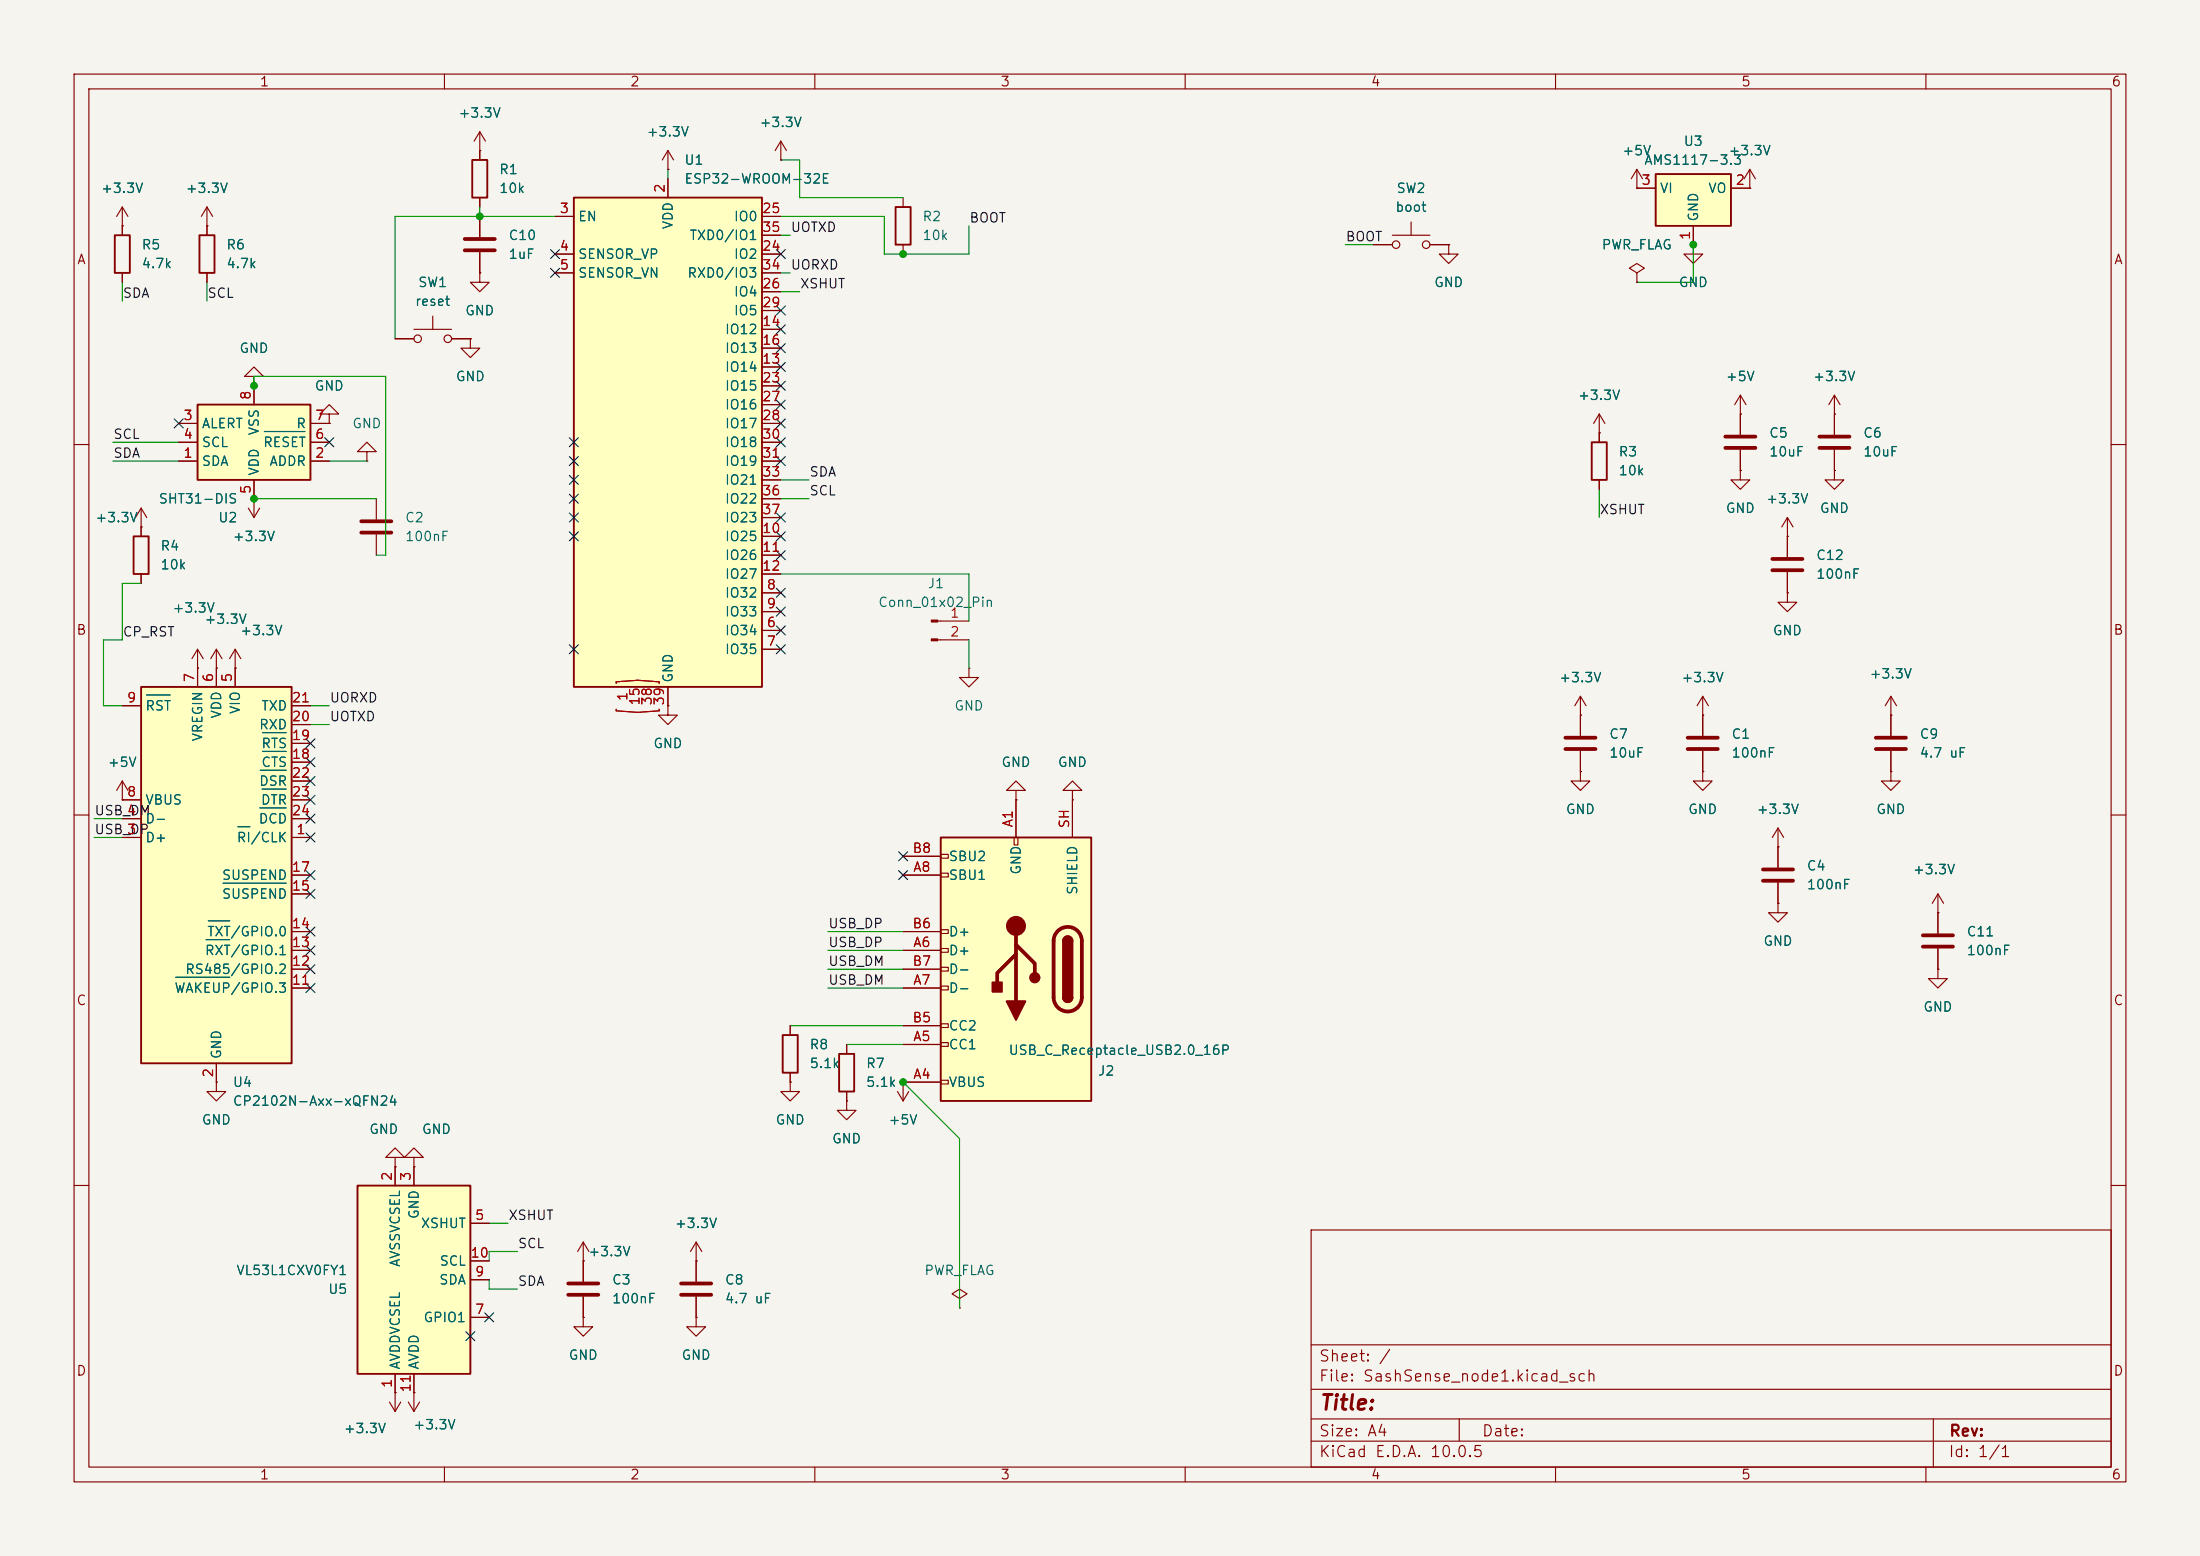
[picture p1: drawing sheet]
<svg xmlns="http://www.w3.org/2000/svg" width="297mm" height="210mm" viewBox="0 0 297 210" stroke-linecap="round" stroke-linejoin="round" font-family="sans-serif">
<path d="M0 0h297v210h-297z" fill="#f5f4ef" stroke="#f5f4ef" stroke-width=".14"/>
<g fill="none" stroke="#840000" stroke-width=".15">
<path d="M10 10h277v190h-277zM12 12h273v186h-273zM60 10v2M110 10v2M160 10v2M210 10v2M260 10v2M27.9 30.5v1.3M27.9 36.8v1.3M185.4 33h2.6M188 31.8h5M190.5 30v1.8"/>
<path d="M193 33h2.6M195.6 33v1.3h1.2l-1.2 1.3-1.3-1.3h1.3M195.6 33h.1M221 36.8l1-.6-1-.6-1 .6 1 .6v1.3M221 38.1h.1M10 60h2M285 60h2M10 110h2M285 110h2M106.7 138.4v1.3M106.7 146.1v1.2h1.2l-1.2 1.3-1.3-1.3h1.3M106.7 146.1h.1"/>
<path d="M106.7 144.8v1.3M114.3 141v1.2M114.3 147.3v1.3M10 160h2M177 166h108v32h-108zM285 160h2M60 198v2M110 198v2M160 198v2M177 194.5h108M177 191.5h108M177 187.5h108"/>
<path d="M177 181.5h108M197 191.5v3M210 198v2M260 198v2M261 191.5v6.5"/>
<circle cx="188.5" cy="33" r=".51"/>
<circle cx="192.5" cy="33" r=".51"/>
</g>
<path d="M26.9 31.8h2.1v5h-2.1zM105.7 139.7h2v5.1h-2zM113.3 142.2h2v5.1h-2z" fill="none" stroke="#840000" stroke-width=".25"/>
<path d="M223.5 23.5h10.2v7h-10.2z" fill="#ffffc2"/>
<path d="M15.5 31.8h2v5h-2zM223.5 23.5h10.2v7h-10.2zM214.9 59.7h2v5.1h-2z" fill="none" stroke="#840000" stroke-width=".25"/>
<g fill="none" stroke="#840000" stroke-width=".15">
<path d="M16.5 30.5h.1M16.5 27.9l-.8 1.3M16.5 27.9l.8 1.3M16.5 27.9v3.9M16.5 36.8v1.3M27.9 30.5h.1M27.9 27.9l-.7 1.3M27.9 27.9l.8 1.3M27.9 27.9v2.6M221 25.4h2.5M228.6 33v1.3h1.3l-1.3 1.3-1.3-1.3h1.3M228.6 33h.1"/>
<path d="M228.6 30.5v2.5M233.7 25.4h2.5M236.2 25.4h.1M236.2 22.9l-.7 1.2M236.2 22.9l.8 1.2M236.2 22.9v2.5M215.9 58.4v1.3M215.9 64.8v1.2M229.9 96.5h.1M229.9 94l-.8 1.3M229.9 94l.7 1.3M229.9 94v5.3"/>
<path d="M255.3 96.5v2.8M144.8 106.7h1.2l-1.2-1.3-1.3 1.3h1.3v1.3M144.8 108h.1M213.4 104.1v1.3h1.2l-1.2 1.3-1.3-1.3h1.3M213.4 104.1h.1M229.9 101.3v2.8M255.3 101.3v2.8"/>
</g>
<path d="M227.8 99.6h4.1M253.2 99.6h4.1M227.8 101.1h4.1M253.2 101.1h4.1" fill="none" stroke="#840000" stroke-width=".51"/>
<path d="M127 113h20.3v35.6h-20.3z" fill="#ffffc2"/>
<g fill="none" stroke="#840000" stroke-width=".15">
<path d="M64.8 17.8l-.8 1.3M64.8 17.8l.7 1.3M64.8 17.8v3.8M64.8 20.3h.1M64.8 26.7v1.2M64.8 29.2v2.8M64.8 34v2.8M121.9 26.7v1.2M121.9 33v1.3M215.9 58.4h.1M215.9 55.9l-.8 1.3M215.9 55.9l.8 1.3"/>
<path d="M215.9 55.9v2.5M234.9 55.9h.1M234.9 53.3l-.7 1.3M234.9 53.3l.8 1.3M234.9 53.3v2.6M19 71.1v1.3M19 77.5v1.2M33.5 68.6l.8 1.3M34.3 67.3h.1M34.3 67.3v2.6M35.1 68.6l-.8 1.3M49.5 61h1.3l-1.3-1.3-1.2 1.3h1.2v1.2"/>
<path d="M49.5 62.2h.1M50.8 67.3v2.8M50.8 72.1v2.8M26.7 90.2h.1M26.7 87.6l-.8 1.3M26.7 87.6l.7 1.3M26.7 87.6v2.6M29.2 90.2h.1M29.2 87.6l-.8 1.3M29.2 87.6l.8 1.3M29.2 87.6v2.6M31.7 90.2h.1"/>
<path d="M31.7 87.6l-.7 1.3M31.7 87.6l.8 1.3M31.7 87.6v2.6M213.4 96.5v2.8M121.9 118.1h5.1M121.9 115.6h5.1M127 117.9h1v.5h-1zM127 115.3h1v.5h-1zM136.9 113h.5v1h-.5zM137.2 106.7h1.2l-1.2-1.3-1.3 1.3h1.3v1.3M137.2 108h.1M137.2 108v5"/>
<path d="M144.8 108v5M213.4 101.3v2.8M240 114.3h.1M240 111.8v5.3M240 119.1v2.8M240 111.8l-.7 1.2M240 111.8l.8 1.2M121.9 128.3h5.1M121.9 133.4h5.1M121.9 138.4h5.1M121.9 125.7h5.1M121.9 130.8h5.1"/>
<path d="M127 138.2h1v.5h-1zM127 133.1h1v.5h-1zM127 130.6h1v.5h-1zM127 128h1v.5h-1zM127 125.5h1v.5h-1zM121.9 146.1h5.1M121.9 141h5.1M127 145.8h1v.5h-1zM127 140.7h1v.5h-1z"/>
</g>
<path d="M63.8 21.6h2v5.1h-2zM120.9 27.9h2v5.1h-2zM18 72.4h2.1v5.1h-2.1zM127 113h20.3v35.6h-20.3zM143.5 134.6a.64 .64 0 0 0 .6 .7 .64 .64 0 0 0 .7-.7M143.5 127a.64 .64 0 0 1 .6-.6 .64 .64 0 0 1 .7 .6" fill="none" stroke="#840000" stroke-width=".25"/>
<path d="M62.7 32.3h4.1M62.7 33.8h4.1M48.8 70.4h4M48.8 71.9h4M211.3 99.6h4.1M211.3 101.1h4.1M238 117.3h4.1M238 118.9h4.1M137.2 128.8l-2.6 2.5v1.3M137.2 127.5l2.5 2.5v1.3M137.2 125v10.1M142.8 125.7a1.9 1.9 0 0 1 2.1-.5 1.9 1.9 0 0 1 1.1 1.8v7.6a1.91 1.91 0 0 1-1.9 1.9 1.91 1.91 0 0 1-1.9-1.9v-7.6a1.9 1.9 0 0 1 .6-1.3z" fill="none" stroke="#840000" stroke-width=".51"/>
<g fill="#840000" stroke="#840000" stroke-width=".25">
<path d="M143.5 127h1.3v7.6h-1.3z"/>
<path d="M143.5 134.6h1.3a.64 .64 0 0 1-.7 .7 .64 .64 0 0 1-.6-.7z"/>
<path d="M143.7 126.6a.64 .64 0 0 1 .7-.2 .64 .64 0 0 1 .4 .6h-1.3z"/>
<path d="M135.9 135.1h2.5l-1.2 2.6z"/>
<path d="M134 132.6h1.3v1.3h-1.3z"/>
<circle cx="139.7" cy="132" r=".63"/>
</g>
<circle cx="137.2" cy="125" r="1.27" fill="#840000" stroke="#840000" stroke-width=".15"/>
<path d="M19 92.7h20.4v50.8h-20.4z" fill="#ffffc2"/>
<path d="M19 92.7h20.4v50.8h-20.4z" fill="none" stroke="#840000" stroke-width=".25"/>
<g fill="none" stroke="#840000" stroke-width=".15">
<path d="M247.6 55.9v2.8M19 71.1h.1M19 68.6l-.7 1.3M19 68.6l.8 1.3M19 68.6v2.5M247.6 60.7v2.8M16.5 95.3h2.5M26.7 90.2v2.5M29.2 90.2v2.5M31.7 90.2v2.5M39.4 95.3h2.5M39.4 97.8h2.5"/>
<path d="M16.5 113h2.5M16.5 110.5h2.5M16.5 108h2.5M39.4 113h2.5M39.4 110.5h2.5M39.4 108h2.5M39.4 118.1h2.5M39.4 102.9h2.5M39.4 100.3h2.5M39.4 105.4h2.5M229.9 104.1v1.3h1.2l-1.2 1.3-1.3-1.3h1.3M229.9 104.1h.1"/>
<path d="M39.4 133.4h2.5M39.4 130.8h2.5M39.4 128.3h2.5M39.4 125.7h2.5M39.4 120.7h2.5M29.2 143.5v2.6"/>
</g>
<path d="M19.8 93.8h3.2M35.4 98.9h3.2M30.1 119.2h8.5M32.1 111.6h1.6M35.1 109h3.5M35.1 104h3.5M35.4 106.5h3.2M35.4 101.4h3.2M23.7 131.9h7.3M27.8 126.8h3.2M28.1 124.3h2.9" fill="none" stroke="#006464" stroke-width=".15"/>
<path d="M245.6 58.9h4.1M245.6 60.5h4.1" fill="none" stroke="#840000" stroke-width=".51"/>
<path d="M77.5 26.7h25.4v66h-25.4z" fill="#ffffc2"/>
<path d="M77.5 26.7h25.4v66h-25.4z" fill="none" stroke="#840000" stroke-width=".25"/>
<g fill="none" stroke="#840000" stroke-width=".15">
<path d="M74.9 29.2h2.6M74.9 34.3h2.6M74.9 36.8h2.6M90.2 24.1v2.6M102.9 29.2h2.5M102.9 34.3h2.5M102.9 36.8h2.5M102.9 39.4h2.5M102.9 31.8h2.5M102.9 49.5h2.5M102.9 44.5h2.5M102.9 47h2.5"/>
<path d="M102.9 52.1h2.5M102.9 54.6h2.5M102.9 57.2h2.5M102.9 41.9h2.5M102.9 59.7h2.5M102.9 72.4h2.5M102.9 74.9h2.5M102.9 77.5h2.5M102.9 62.2h2.5M102.9 64.8h2.5M102.9 67.3h2.5M102.9 69.9h2.5"/>
<path d="M90.2 92.7v2.6M102.9 85.1h2.5M102.9 87.6h2.5M102.9 80h2.5M102.9 82.6h2.5M29.2 146.1v1.2h1.3l-1.3 1.3-1.3-1.3h1.3M29.2 146.1h.1"/>
</g>
<path d="M83.2 92.2v-.2l2.9-.2 2.9 .2v.2M83.2 95.7v.2l2.9 .2 2.9-.2v-.2" fill="none" stroke="#a90000" stroke-width=".15"/>
<path d="M48.3 160h15.2v25.4h-15.2z" fill="#ffffc2"/>
<path d="M48.3 160h15.2v25.4h-15.2z" fill="none" stroke="#840000" stroke-width=".25"/>
<g fill="none" stroke="#840000" stroke-width=".15">
<path d="M105.4 19.1l-.8 1.2M105.4 19.1l.8 1.2M105.4 19.1v2.5M90.2 22.9h.1M90.2 20.3l-.8 1.3M90.2 20.3l.7 1.3M90.2 20.3v2.6M105.4 21.6h.1M221 25.4h.1M221 22.9l-.8 1.2M221 22.9l.7 1.2M221 22.9v2.5"/>
<path d="M44.4 55.9h1.3l-1.3-1.3-1.2 1.3h1.2v1.3M44.4 57.2h.1M234.9 55.9v2.8M247.6 55.9h.1M247.6 53.3l-.7 1.3M247.6 53.3l.8 1.3M247.6 53.3v2.6M234.9 63.5v1.3h1.3l-1.3 1.2-1.2-1.2h1.2M234.9 63.5h.1M234.9 60.7v2.8M241.3 72.4h.1M241.3 69.9l-.8 1.2"/>
<path d="M241.3 69.9l.8 1.2M241.3 69.9v5.3M241.3 77.2v2.8M247.6 63.5v1.3h1.3l-1.3 1.2-1.2-1.2h1.2M247.6 63.5h.1M90.2 95.3v1.2h1.2l-1.2 1.3-1.3-1.3h1.3M90.2 95.3h.1M126.6 83.8h4.2M126.6 86.4h4.2M130.8 90.2v1.2h1.3l-1.3 1.3-1.3-1.3h1.3M130.8 90.2h.1M213.4 96.5h.1"/>
<path d="M213.4 94l-.8 1.3M213.4 94l.7 1.3M213.4 94v2.5M241.3 80v1.3h1.3l-1.3 1.3-1.3-1.3h1.3M241.3 80h.1M255.3 96.5h.1M255.3 94l-.8 1.3M255.3 94l.7 1.3M255.3 94v2.5M16.5 108h.1M16.5 105.4l-.8 1.3M16.5 105.4l.8 1.3"/>
<path d="M16.5 105.4v2.6M255.3 104.1v1.3h1.2l-1.2 1.3-1.3-1.3h1.3M255.3 104.1h.1M240 121.9v1.3h1.3l-1.3 1.3-1.2-1.3h1.2M240 121.9h.1M261.6 123.2h.1M261.6 130.8v1.3h1.3l-1.3 1.3-1.3-1.3h1.3M261.6 130.8h.1M261.6 120.7v5.3M261.6 128v2.8M261.6 120.7l-.7 1.2M261.6 120.7l.8 1.2"/>
<path d="M53.3 156.2h1.3l-1.3-1.3-1.2 1.3h1.2v1.3M53.3 157.5h.1M53.3 157.5v2.5M55.9 156.2h1.2l-1.2-1.3-1.3 1.3h1.3v1.3M55.9 157.5h.1M55.9 157.5v2.5M114.3 148.6v1.3h1.3l-1.3 1.2-1.3-1.2h1.3M114.3 148.6h.1M121.2 147.3l.7 1.3M121.9 146.1h.1M121.9 146.1v2.5M122.7 147.3l-.8 1.3"/>
<path d="M63.5 165.1h2.5M63.5 177.8h2.5M63.5 172.7h2.5M63.5 170.2h2.5M78.7 177.8v1.3h1.3l-1.3 1.2-1.2-1.2h1.2M78.7 177.8h.1M78.7 170.2h.1M78.7 167.6v5.4M78.7 175v2.8M78.7 167.6l-.7 1.3M78.7 167.6l.8 1.3M94 170.2h.1"/>
<path d="M94 177.8v1.3h1.2l-1.2 1.2-1.3-1.2h1.3M94 177.8h.1M94 167.6v5.4M94 175v2.8M94 167.6l-.8 1.3M94 167.6l.7 1.3M129.5 175.3l1.1-.7-1.1-.6-1 .6 1 .7v1.2M129.5 176.5h.1M52.6 189.2l.7 1.3M53.3 188h.1M53.3 185.4v5.1M54.1 189.2l-.8 1.3"/>
<path d="M55.9 185.4v2.6"/>
</g>
<path d="M232.9 58.9h4.1M232.9 60.5h4.1M239.3 75.4h4M239.3 77h4M259.6 126.2h4.1M259.6 127.8h4.1M76.7 173.2h4.1M76.7 174.8h4.1M91.9 173.2h4.1M91.9 174.8h4.1" fill="none" stroke="#840000" stroke-width=".51"/>
<g fill="#840000" stroke="#840000" stroke-width=".15">
<path d="M125.7 83.7h.9v.2h-.9z"/>
<path d="M125.7 86.2h.9v.3h-.9z"/>
</g>
<path d="M26.7 54.6h15.2v10.2h-15.2z" fill="#ffffc2"/>
<path d="M26.7 54.6h15.2v10.2h-15.2z" fill="none" stroke="#840000" stroke-width=".25"/>
<g fill="none" stroke="#840000" stroke-width=".15">
<path d="M16.5 30.5h.1M16.5 30.5v1.3M16.5 36.8v1.3M27.9 30.5h.1M27.9 30.5v1.3M27.9 36.8v1.3M64.8 36.8v1.3h1.2l-1.2 1.3-1.3-1.3h1.3M64.8 36.8h.1M64.8 20.3h.1M64.8 20.3v1.3M64.8 26.7v1.2M64.8 29.2v2.8"/>
<path d="M64.8 34v2.8M74.9 29.2h2.6M74.9 34.3h2.6M74.9 36.8h2.6M90.2 22.9h.1M90.2 24.1v2.6M102.9 29.2h2.5M102.9 34.3h2.5M102.9 36.8h2.5M102.9 39.4h2.5M102.9 31.8h2.5M105.4 21.6h.1"/>
<path d="M185.4 33h2.6M193 33h2.6M195.6 33h.1M221 38.1h.1M221 25.4h.1M221 25.4h2.5M228.6 33h.1M228.6 30.5v2.5M233.7 25.4h2.5M236.2 25.4h.1M24.1 57.2h2.6M24.1 59.7h2.6"/>
<path d="M34.3 50.8h1.3l-1.3-1.3-1.3 1.3h1.3v1.3M34.3 52.1h.1M34.3 52.1v2.5M41.9 57.2h2.5M41.9 59.7h2.5M44.4 57.2h.1M53.3 45.7h2.6M55.9 44.5h5.1M58.4 42.7v1.8M61 45.7h2.5M63.5 45.7v1.3h1.3l-1.3 1.3-1.3-1.3h1.3M63.5 45.7h.1"/>
<path d="M102.9 57.2h2.5M102.9 59.7h2.5M102.9 44.5h2.5M102.9 49.5h2.5M102.9 47h2.5M102.9 52.1h2.5M102.9 54.6h2.5M102.9 41.9h2.5M215.9 58.4h.1M215.9 58.4v1.3M234.9 55.9h.1M234.9 55.9v2.8"/>
<path d="M247.6 55.9h.1M247.6 55.9v2.8M19 71.1h.1M19 71.1v1.3M19 77.5v1.2M24.1 62.2h2.6M34.3 67.3h.1M34.3 64.8v2.5M41.9 62.2h2.5M102.9 62.2h2.5M102.9 72.4h2.5M102.9 74.9h2.5"/>
<path d="M102.9 77.5h2.5M102.9 64.8h2.5M102.9 67.3h2.5M102.9 69.9h2.5M215.9 64.8v1.2M234.9 63.5h.1M234.9 60.7v2.8M241.3 72.4h.1M241.3 72.4v2.8M241.3 77.2v2.8M247.6 63.5h.1M247.6 60.7v2.8"/>
<path d="M16.5 95.3h2.5M26.7 90.2h.1M26.7 90.2v2.5M29.2 90.2h.1M29.2 90.2v2.5M31.7 90.2h.1M31.7 90.2v2.5M39.4 95.3h2.5M39.4 97.8h2.5M90.2 95.3h.1M90.2 92.7v2.6M102.9 85.1h2.5"/>
<path d="M102.9 87.6h2.5M102.9 80h2.5M102.9 82.6h2.5M213.4 96.5h.1M213.4 96.5v2.8M229.9 96.5h.1M229.9 96.5v2.8M241.3 80h.1M255.3 96.5h.1M255.3 96.5v2.8M16.5 108h.1M16.5 113h2.5"/>
<path d="M16.5 110.5h2.5M16.5 108h2.5M39.4 118.1h2.5M39.4 113h2.5M39.4 110.5h2.5M39.4 108h2.5M39.4 102.9h2.5M39.4 100.3h2.5M39.4 105.4h2.5M121.9 118.1h5.1M121.9 115.6h5.1M137.2 108h.1"/>
<path d="M137.2 108v5M144.8 108h.1M144.8 108v5M213.4 104.1h.1M213.4 101.3v2.8M229.9 104.1h.1M229.9 101.3v2.8M240 114.3h.1M240 114.3v2.8M240 119.1v2.8M255.3 104.1h.1M255.3 101.3v2.8"/>
<path d="M39.4 128.3h2.5M39.4 133.4h2.5M39.4 125.7h2.5M39.4 130.8h2.5M39.4 120.7h2.5M106.7 138.4v1.3M121.9 128.3h5.1M121.9 133.4h5.1M121.9 138.4h5.1M121.9 125.7h5.1M121.9 130.8h5.1M240 121.9h.1"/>
<path d="M261.6 130.8h.1M261.6 123.2h.1M261.6 123.2v2.8M261.6 128v2.8M29.2 146.1h.1M29.2 143.5v2.6M53.3 157.5h.1M53.3 157.5v2.5M55.9 157.5h.1M55.9 157.5v2.5M106.7 146.1h.1M106.7 144.8v1.3"/>
<path d="M114.3 148.6h.1M114.3 141v1.2M114.3 147.3v1.3M121.9 146.1h.1M121.9 146.1h5.1M121.9 141h5.1M63.5 165.1h2.5M63.5 177.8h2.5M63.5 172.7h2.5M63.5 170.2h2.5M78.7 177.8h.1M78.7 170.2h.1"/>
<path d="M78.7 170.2v2.8M78.7 175v2.8M94 170.2h.1M94 177.8h.1M94 170.2v2.8M94 175v2.8M53.3 188h.1M53.3 185.4v2.6M55.1 189.2l.8 1.3M55.9 188h.1M55.9 185.4v5.1M56.6 189.2l-.7 1.3"/>
<circle cx="56.4" cy="45.7" r=".51"/>
<circle cx="60.5" cy="45.7" r=".51"/>
</g>
<path d="M35.7 58.2h5.5M19.8 93.8h3.2M35.4 98.9h3.2M30.1 119.2h8.5M32.1 111.6h1.6M35.1 109h3.5M35.1 104h3.5M35.4 106.5h3.2M35.4 101.4h3.2M23.7 131.9h7.3M27.8 126.8h3.2M28.1 124.3h2.9" fill="none" stroke="#006464" stroke-width=".15"/>
<g fill="none" stroke="#009600" stroke-width=".15">
<path d="M16.5 38.1v2.5M27.9 38.1v2.5M64.8 27.9v1.3M74.9 29.2h-21.6v16.5M90.2 22.9v1.2M105.4 29.2h14v5.1h11.4v-3.8M105.4 21.6h2.5v5.1h14M105.4 36.8h1.3M105.4 39.4h2.5M105.4 31.8h1.3M181.6 33h3.8M228.6 33v5.1h-7.6"/>
<path d="M15.2 59.7h8.9M34.3 52.1v-1.3h17.8v24.1h-1.3M15.2 62.2h8.9M19 78.7h-2.5v7.7h-2.5v8.9h2.5M34.3 67.3h16.5M44.4 62.2h5.1M105.4 77.5h25.4v6.3M105.4 67.3h3.8M105.4 64.8h3.8M215.9 66v3.9M41.9 95.3h2.5M41.9 97.8h2.5"/>
<path d="M130.8 86.4v3.8M12.7 113h3.8M12.7 110.5h3.8M106.7 138.4h15.2M111.8 133.4h10.1M111.8 128.3h10.1M111.8 130.8h10.1M111.8 125.7h10.1M114.3 141h7.6M121.9 146.1l7.6 7.6v22.8M66 172.7v1.3h3.8M66 165.1h2.6"/>
<path d="M69.8 168.9h-3.8v1.3"/>
</g>
<g fill="none" stroke="#000084" stroke-width=".15">
<path d="M74.3 33.7l1.2 1.2M74.3 36.2l1.2 1.2M75.5 33.7l-1.2 1.2M75.5 36.2l-1.2 1.2M104.8 33.7l1.2 1.2M106 33.7l-1.2 1.2M23.5 56.5l1.2 1.3M24.7 56.5l-1.2 1.3M43.8 59.1l1.3 1.2M45.1 59.1l-1.3 1.2M76.9 59.1l1.2 1.2M78.1 59.1l-1.2 1.2"/>
<path d="M104.8 43.8l1.2 1.3M104.8 54l1.2 1.2M104.8 41.3l1.2 1.2M104.8 51.5l1.2 1.2M104.8 56.5l1.2 1.3M104.8 48.9l1.2 1.2M104.8 59.1l1.2 1.2M104.8 46.4l1.2 1.2M106 59.1l-1.2 1.2M106 43.8l-1.2 1.3M106 54l-1.2 1.2M106 41.3l-1.2 1.2"/>
<path d="M106 51.5l-1.2 1.2M106 56.5l-1.2 1.3M106 48.9l-1.2 1.2M106 46.4l-1.2 1.2M76.9 64.2l1.2 1.2M76.9 66.7l1.2 1.2M76.9 69.2l1.2 1.3M76.9 61.6l1.2 1.2M76.9 71.8l1.2 1.2M78.1 64.2l-1.2 1.2M78.1 61.6l-1.2 1.2M78.1 71.8l-1.2 1.2"/>
<path d="M78.1 69.2l-1.2 1.3M78.1 66.7l-1.2 1.2M104.8 69.2l1.2 1.3M104.8 74.3l1.2 1.2M104.8 61.6l1.2 1.2M104.8 71.8l1.2 1.2M104.8 79.4l1.2 1.2M106 61.6l-1.2 1.2M106 69.2l-1.2 1.3M106 74.3l-1.2 1.2M106 71.8l-1.2 1.2M106 79.4l-1.2 1.2"/>
<path d="M41.3 99.7l1.2 1.2M42.5 99.7l-1.2 1.2M76.9 87l1.2 1.2M78.1 87l-1.2 1.2M104.8 81.9l1.2 1.3M104.8 87l1.2 1.2M104.8 84.5l1.2 1.2M106 81.9l-1.2 1.3M106 87l-1.2 1.2M106 84.5l-1.2 1.2M41.3 112.4l1.2 1.2M41.3 107.3l1.2 1.3"/>
<path d="M41.3 104.8l1.2 1.2M41.3 109.9l1.2 1.2M41.3 117.5l1.2 1.2M41.3 102.3l1.2 1.2M42.5 112.4l-1.2 1.2M42.5 107.3l-1.2 1.3M42.5 104.8l-1.2 1.2M42.5 109.9l-1.2 1.2M42.5 117.5l-1.2 1.2M42.5 102.3l-1.2 1.2M121.3 115l1.2 1.2M121.3 117.5l1.2 1.2"/>
<path d="M122.5 115l-1.2 1.2M122.5 117.5l-1.2 1.2M41.3 120l1.2 1.3M41.3 125.1l1.2 1.2M41.3 130.2l1.2 1.2M41.3 127.7l1.2 1.2M41.3 132.7l1.2 1.3M42.5 120l-1.2 1.3M42.5 125.1l-1.2 1.2M42.5 130.2l-1.2 1.2M42.5 127.7l-1.2 1.2M42.5 132.7l-1.2 1.3"/>
<path d="M62.9 179.7l1.2 1.2M64.1 179.7l-1.2 1.2M65.4 177.2l1.2 1.2M66.6 177.2l-1.2 1.2"/>
</g>
<path d="M83.2 92.2v-.2l2.9-.2 2.9 .2v.2M83.2 95.7v.2l2.9 .2 2.9-.2v-.2" fill="none" stroke="#a90000" stroke-width=".15"/>
<g fill="#009600" stroke="#009600" stroke-width=".14">
<circle cx="121.9" cy="34.3" r=".46"/>
<circle cx="121.9" cy="146.1" r=".46"/>
<circle cx="228.6" cy="33" r=".46"/>
<circle cx="34.3" cy="67.3" r=".46"/>
<circle cx="34.3" cy="52.1" r=".46"/>
<circle cx="64.8" cy="29.2" r=".46"/>
</g>
<text font-size="2" fill="#840000" x="178" y="190.8">Title:</text>
<g font-size="1.5" fill="#840000">
<text x="178" y="184.1">Sheet: /</text>
<text x="178" y="186.8">File: SashSense_node1.kicad_sch</text>
<text x="178" y="197">KiCad E.D.A. 10.0.5</text>
<text x="178" y="194.2">Size: A4</text>
<text x="200" y="194.2">Date:</text>
<text x="263" y="197">Id: 1/1</text>
<text x="263" y="194.2">Rev:</text>
</g>
<g font-size="1.3" fill="#840000">
<text x="35" y="12">1</text>
<text x="85" y="12">2</text>
<text x="135" y="12">3</text>
<text x="185" y="12">4</text>
<text x="235" y="12">5</text>
<text x="285" y="12">6</text>
<text x="10.3" y="36">A</text>
<text x="285.3" y="36">A</text>
<text x="10.2" y="86">B</text>
<text x="285.2" y="86">B</text>
<text x="10.2" y="136">C</text>
<text x="285.2" y="136">C</text>
<text x="10.2" y="186">D</text>
<text x="285.2" y="186">D</text>
<text x="35" y="200">1</text>
<text x="85" y="200">2</text>
<text x="135" y="200">3</text>
<text x="185" y="200">4</text>
<text x="235" y="200">5</text>
<text x="285" y="200">6</text>
</g>
<g font-size="1.3" fill="#006464">
<text x="61.8" y="16.2">+3.3V</text>
<text x="102.4" y="17.5">+3.3V</text>
<text x="67.3" y="23.8">R1</text>
<text x="87.2" y="18.7">+3.3V</text>
<text x="92.3" y="22.6">U1</text>
<text x="218.9" y="21.3">+5V</text>
<text x="221.9" y="22.6">AMS1117-3.3</text>
<text x="227.2" y="20">U3</text>
<text x="233.3" y="21.3">+3.3V</text>
<text x="13.5" y="26.4">+3.3V</text>
<text x="25" y="26.4">+3.3V</text>
<text x="67.3" y="26.4">10k</text>
<text x="92.3" y="25.1">ESP32-WROOM-32E</text>
<text x="188.3" y="28.9">boot</text>
<text x="188.4" y="26.4">SW2</text>
<text x="224" y="26.4">VI</text>
<text x="229.6" y="30" transform="rotate(-90 229.6 30)">GND</text>
<text x="230.5" y="26.4">VO</text>
<text x="19" y="34">R5</text>
<text x="30.5" y="34">R6</text>
<text x="68.6" y="32.7">C10</text>
<text x="68.6" y="35.3">1uF</text>
<text x="78" y="30.2">EN</text>
<text x="78" y="35.3">SENSOR_VP</text>
<text x="91.1" y="31" transform="rotate(-90 91.1 31)">VDD</text>
<text x="93" y="32.7">TXD0/IO1</text>
<text x="99" y="35.3">IO2</text>
<text x="99" y="30.2">IO0</text>
<text x="124.4" y="30.2">R2</text>
<text x="124.4" y="32.7">10k</text>
<text x="216.1" y="34">PWR_FLAG</text>
<text x="19" y="36.5">4.7k</text>
<text x="30.5" y="36.5">4.7k</text>
<text x="55.9" y="41.6">reset</text>
<text x="56.4" y="39.1">SW1</text>
<text x="78" y="37.8">SENSOR_VN</text>
<text x="92.7" y="37.8">RXD0/IO3</text>
<text x="99" y="40.3">IO4</text>
<text x="193.5" y="39.1">GND</text>
<text x="226.5" y="39.1">GND</text>
<text x="32.2" y="48">GND</text>
<text x="62.7" y="42.9">GND</text>
<text x="97.8" y="45.4">IO12</text>
<text x="97.8" y="48">IO13</text>
<text x="99" y="42.9">IO5</text>
<text x="42.4" y="53">GND</text>
<text x="61.4" y="51.8">GND</text>
<text x="97.8" y="50.5">IO14</text>
<text x="97.8" y="53">IO15</text>
<text x="232.9" y="51.8">+5V</text>
<text x="244.7" y="51.8">+3.3V</text>
<text x="27.2" y="58.1">ALERT</text>
<text x="35.3" y="58.9" transform="rotate(-90 35.3 58.9)">VSS</text>
<text x="39.9" y="58.1">R</text>
<text x="47.5" y="58.1">GND</text>
<text x="97.8" y="55.6">IO16</text>
<text x="97.8" y="58.1">IO17</text>
<text x="212.9" y="54.3">+3.3V</text>
<text x="238.7" y="59.4">C5</text>
<text x="251.4" y="59.4">C6</text>
<text x="27.2" y="63.2">SDA</text>
<text x="27.2" y="60.7">SCL</text>
<text x="35.3" y="64.3" transform="rotate(-90 35.3 64.3)">VDD</text>
<text x="35.4" y="60.7">RESET</text>
<text x="36.3" y="63.2">ADDR</text>
<text x="97.8" y="60.7">IO18</text>
<text x="97.8" y="63.2">IO19</text>
<text x="97.8" y="65.7">IO21</text>
<text x="218.4" y="61.9">R3</text>
<text x="218.4" y="64.5">10k</text>
<text x="238.7" y="61.9">10uF</text>
<text x="251.4" y="61.9">10uF</text>
<text x="12.8" y="70.8">+3.3V</text>
<text x="21.3" y="68.3">SHT31-DIS</text>
<text x="29.4" y="70.8">U2</text>
<text x="54.6" y="70.8">C2</text>
<text x="97.8" y="68.3">IO22</text>
<text x="97.8" y="70.8">IO23</text>
<text x="232.9" y="69.5">GND</text>
<text x="238.3" y="68.3">+3.3V</text>
<text x="245.6" y="69.5">GND</text>
<text x="21.6" y="74.6">R4</text>
<text x="21.6" y="77.2">10k</text>
<text x="31.3" y="73.4">+3.3V</text>
<text x="54.6" y="73.4">100nF</text>
<text x="97.8" y="73.4">IO25</text>
<text x="97.8" y="75.9">IO26</text>
<text x="245.1" y="75.9">C12</text>
<text x="23.2" y="83">+3.3V</text>
<text x="97.8" y="81">IO32</text>
<text x="97.8" y="83.5">IO33</text>
<text x="97.8" y="78.4">IO27</text>
<text x="118.5" y="82.2">Conn_01x02_Pin</text>
<text x="125.1" y="79.7">J1</text>
<text x="245.1" y="78.4">100nF</text>
<text x="27.5" y="84.5">+3.3V</text>
<text x="32.3" y="86.1">+3.3V</text>
<text x="97.8" y="86.1">IO34</text>
<text x="97.8" y="88.6">IO35</text>
<text x="239.2" y="86.1">GND</text>
<text x="91.1" y="92.2" transform="rotate(-90 91.1 92.2)">GND</text>
<text x="210.4" y="92.4">+3.3V</text>
<text x="226.9" y="92.4">+3.3V</text>
<text x="252.3" y="91.9">+3.3V</text>
<text x="19.5" y="96.2">RST</text>
<text x="27.6" y="100.2" transform="rotate(-90 27.6 100.2)">VREGIN</text>
<text x="30.2" y="97.1" transform="rotate(-90 30.2 97.1)">VDD</text>
<text x="32.7" y="96.5" transform="rotate(-90 32.7 96.5)">VIO</text>
<text x="34.9" y="98.8">RXD</text>
<text x="35.2" y="101.3">RTS</text>
<text x="35.2" y="96.2">TXD</text>
<text x="88.1" y="101.3">GND</text>
<text x="128.7" y="96.2">GND</text>
<text x="217.2" y="100">C7</text>
<text x="233.7" y="100">C1</text>
<text x="259.1" y="100">C9</text>
<text x="14.4" y="103.8">+5V</text>
<text x="34.9" y="106.4">DSR</text>
<text x="35.2" y="103.8">CTS</text>
<text x="135.1" y="103.8">GND</text>
<text x="142.7" y="103.8">GND</text>
<text x="217.2" y="102.6">10uF</text>
<text x="233.7" y="102.6">100nF</text>
<text x="259.1" y="102.6">4.7 uF</text>
<text x="19.5" y="114">D+</text>
<text x="19.5" y="111.5">D-</text>
<text x="19.5" y="108.9">VBUS</text>
<text x="31.9" y="114">RI/CLK</text>
<text x="34.8" y="111.5">DCD</text>
<text x="35.1" y="108.9">DTR</text>
<text x="211.3" y="110.2">GND</text>
<text x="227.8" y="110.2">GND</text>
<text x="237.1" y="110.2">+3.3V</text>
<text x="253.2" y="110.2">GND</text>
<text x="29.9" y="119.1">SUSPEND</text>
<text x="128" y="119.1">SBU1</text>
<text x="128" y="116.5">SBU2</text>
<text x="138.1" y="118.1" transform="rotate(-90 138.1 118.1)">GND</text>
<text x="243.8" y="117.8">C4</text>
<text x="258.1" y="118.3">+3.3V</text>
<text x="29.9" y="121.6">SUSPEND</text>
<text x="145.7" y="120.9" transform="rotate(-90 145.7 120.9)">SHIELD</text>
<text x="243.8" y="120.3">100nF</text>
<text x="24.9" y="131.8">RS485/GPIO.2</text>
<text x="27.6" y="129.2">RXT/GPIO.1</text>
<text x="27.9" y="126.7">TXT/GPIO.0</text>
<text x="128" y="129.2">D+</text>
<text x="128" y="126.7">D+</text>
<text x="128" y="131.8">D-</text>
<text x="238" y="128">GND</text>
<text x="265.4" y="126.7">C11</text>
<text x="265.4" y="129.2">100nF</text>
<text x="23.5" y="134.3">WAKEUP/GPIO.3</text>
<text x="128" y="134.3">D-</text>
<text x="259.6" y="136.9">GND</text>
<text x="30.2" y="143" transform="rotate(-90 30.2 143)">GND</text>
<text x="109.2" y="141.9">R8</text>
<text x="128" y="141.9">CC1</text>
<text x="128" y="139.4">CC2</text>
<text x="136.1" y="142.7">USB_C_Receptacle_USB2.0_16P</text>
<text x="31.3" y="147">U4</text>
<text x="31.3" y="149.6">CP2102N-Axx-xQFN24</text>
<text x="109.2" y="144.5">5.1k</text>
<text x="116.8" y="144.5">R7</text>
<text x="116.8" y="147">5.1k</text>
<text x="128" y="147">VBUS</text>
<text x="148.1" y="145.5">J2</text>
<text x="27.1" y="152.1">GND</text>
<text x="49.8" y="153.4">GND</text>
<text x="56.9" y="153.4">GND</text>
<text x="104.6" y="152.1">GND</text>
<text x="112.2" y="154.6">GND</text>
<text x="119.9" y="152.1">+5V</text>
<text x="56.7" y="166.1">XSHUT</text>
<text x="56.8" y="164.6" transform="rotate(-90 56.8 164.6)">GND</text>
<text x="91" y="166.1">+3.3V</text>
<text x="31.8" y="172.4">VL53L1CXV0FY1</text>
<text x="54.3" y="171.1" transform="rotate(-90 54.3 171.1)">AVSSVCSEL</text>
<text x="59.2" y="173.7">SDA</text>
<text x="59.3" y="171.1">SCL</text>
<text x="79.3" y="169.9">+3.3V</text>
<text x="82.5" y="173.7">C3</text>
<text x="97.8" y="173.7">C8</text>
<text x="124.7" y="172.4">PWR_FLAG</text>
<text x="44.2" y="175">U5</text>
<text x="57.1" y="178.8">GPIO1</text>
<text x="82.5" y="176.2">100nF</text>
<text x="97.8" y="176.2">4.7 uF</text>
<text x="54.3" y="184.9" transform="rotate(-90 54.3 184.9)">AVDDVCSEL</text>
<text x="56.8" y="184.9" transform="rotate(-90 56.8 184.9)">AVDD</text>
<text x="76.7" y="183.8">GND</text>
<text x="91.9" y="183.8">GND</text>
<text x="46.3" y="193.7">+3.3V</text>
<text x="55.7" y="193.2">+3.3V</text>
</g>
<g font-size="1.3" fill="#a90000">
<text x="75.5" y="29.1">3</text>
<text x="90" y="26.1" transform="rotate(-90 90 26.1)">2</text>
<text x="102.8" y="29.1">25</text>
<text x="221.5" y="25.3">3</text>
<text x="234.2" y="25.3">2</text>
<text x="75.5" y="34.2">4</text>
<text x="102.8" y="34.2">24</text>
<text x="102.8" y="31.6">35</text>
<text x="228.5" y="32.5" transform="rotate(-90 228.5 32.5)">1</text>
<text x="75.5" y="36.7">5</text>
<text x="102.8" y="39.2">26</text>
<text x="102.8" y="41.8">29</text>
<text x="102.8" y="36.7">34</text>
<text x="102.8" y="44.3">14</text>
<text x="102.8" y="46.9">16</text>
<text x="102.8" y="49.4">13</text>
<text x="102.8" y="51.9">23</text>
<text x="24.7" y="57">3</text>
<text x="24.7" y="59.6">4</text>
<text x="34.2" y="54.1" transform="rotate(-90 34.2 54.1)">8</text>
<text x="42.4" y="59.6">6</text>
<text x="42.4" y="57">7</text>
<text x="102.8" y="54.5">27</text>
<text x="102.8" y="57">28</text>
<text x="102.8" y="59.6">30</text>
<text x="24.7" y="62.1">1</text>
<text x="42.4" y="62.1">2</text>
<text x="102.8" y="62.1">31</text>
<text x="102.8" y="64.6">33</text>
<text x="34.2" y="66.8" transform="rotate(-90 34.2 66.8)">5</text>
<text x="102.8" y="67.2">36</text>
<text x="102.8" y="69.7">37</text>
<text x="102.8" y="72.3">10</text>
<text x="102.8" y="74.8">11</text>
<text x="102.8" y="77.3">12</text>
<text x="103.4" y="79.9">8</text>
<text x="103.4" y="82.4">9</text>
<text x="128.2" y="83.7">1</text>
<text x="103.4" y="85">6</text>
<text x="103.4" y="87.5">7</text>
<text x="128.2" y="86.2">2</text>
<text x="17" y="95.1">9</text>
<text x="26.5" y="92.2" transform="rotate(-90 26.5 92.2)">7</text>
<text x="29.1" y="92.2" transform="rotate(-90 29.1 92.2)">6</text>
<text x="31.6" y="92.2" transform="rotate(-90 31.6 92.2)">5</text>
<text x="39.3" y="95.1">21</text>
<text x="85" y="94.7" transform="rotate(-90 85 94.7)">1</text>
<text x="86.7" y="95.3" transform="rotate(-90 86.7 95.3)">15</text>
<text x="88.3" y="95.3" transform="rotate(-90 88.3 95.3)">38</text>
<text x="90" y="95.3" transform="rotate(-90 90 95.3)">39</text>
<text x="39.3" y="100.2">19</text>
<text x="39.3" y="97.7">20</text>
<text x="17" y="107.8">8</text>
<text x="39.3" y="102.7">18</text>
<text x="39.3" y="105.3">22</text>
<text x="39.3" y="107.8">23</text>
<text x="17" y="112.9">3</text>
<text x="17" y="110.4">4</text>
<text x="39.3" y="110.4">24</text>
<text x="39.9" y="112.9">1</text>
<text x="137" y="111.8" transform="rotate(-90 137 111.8)">A1</text>
<text x="144.6" y="111.9" transform="rotate(-90 144.6 111.9)">SH</text>
<text x="39.3" y="118">17</text>
<text x="123.1" y="115.4">B8</text>
<text x="123.2" y="118">A8</text>
<text x="39.3" y="125.6">14</text>
<text x="39.3" y="120.5">15</text>
<text x="123.1" y="125.6">B6</text>
<text x="39.3" y="130.7">12</text>
<text x="39.3" y="128.1">13</text>
<text x="123.1" y="130.7">B7</text>
<text x="123.2" y="128.1">A6</text>
<text x="39.3" y="133.2">11</text>
<text x="123.2" y="133.2">A7</text>
<text x="123.1" y="138.3">B5</text>
<text x="123.2" y="140.8">A5</text>
<text x="29.1" y="145.5" transform="rotate(-90 29.1 145.5)">2</text>
<text x="123.2" y="145.9">A4</text>
<text x="53.2" y="159.5" transform="rotate(-90 53.2 159.5)">2</text>
<text x="55.7" y="159.5" transform="rotate(-90 55.7 159.5)">3</text>
<text x="64" y="165">5</text>
<text x="63.4" y="170">10</text>
<text x="64" y="172.6">9</text>
<text x="64" y="177.7">7</text>
<text x="53.2" y="187.4" transform="rotate(-90 53.2 187.4)">1</text>
<text x="55.7" y="188" transform="rotate(-90 55.7 188)">11</text>
</g>
<g font-size="1.3" fill="#0f0f0f">
<text x="106.7" y="31.6">UOTXD</text>
<text x="130.8" y="30.4">BOOT</text>
<text x="181.6" y="32.9">BOOT</text>
<text x="16.5" y="40.5">SDA</text>
<text x="27.9" y="40.5">SCL</text>
<text x="106.7" y="36.7">UORXD</text>
<text x="107.9" y="39.2">XSHUT</text>
<text x="15.2" y="59.6">SCL</text>
<text x="15.2" y="62.1">SDA</text>
<text x="109.2" y="64.6">SDA</text>
<text x="109.2" y="67.2">SCL</text>
<text x="215.9" y="69.7">XSHUT</text>
<text x="16.5" y="86.2">CP_RST</text>
<text x="44.4" y="95.1">UORXD</text>
<text x="44.4" y="97.7">UOTXD</text>
<text x="12.7" y="112.9">USB_DP</text>
<text x="12.7" y="110.4">USB_DM</text>
<text x="111.7" y="125.6">USB_DP</text>
<text x="111.7" y="130.7">USB_DM</text>
<text x="111.7" y="128.1">USB_DP</text>
<text x="111.7" y="133.2">USB_DM</text>
<text x="68.6" y="165">XSHUT</text>
<text x="69.8" y="173.9">SDA</text>
<text x="69.8" y="168.8">SCL</text>
</g>
</svg>
